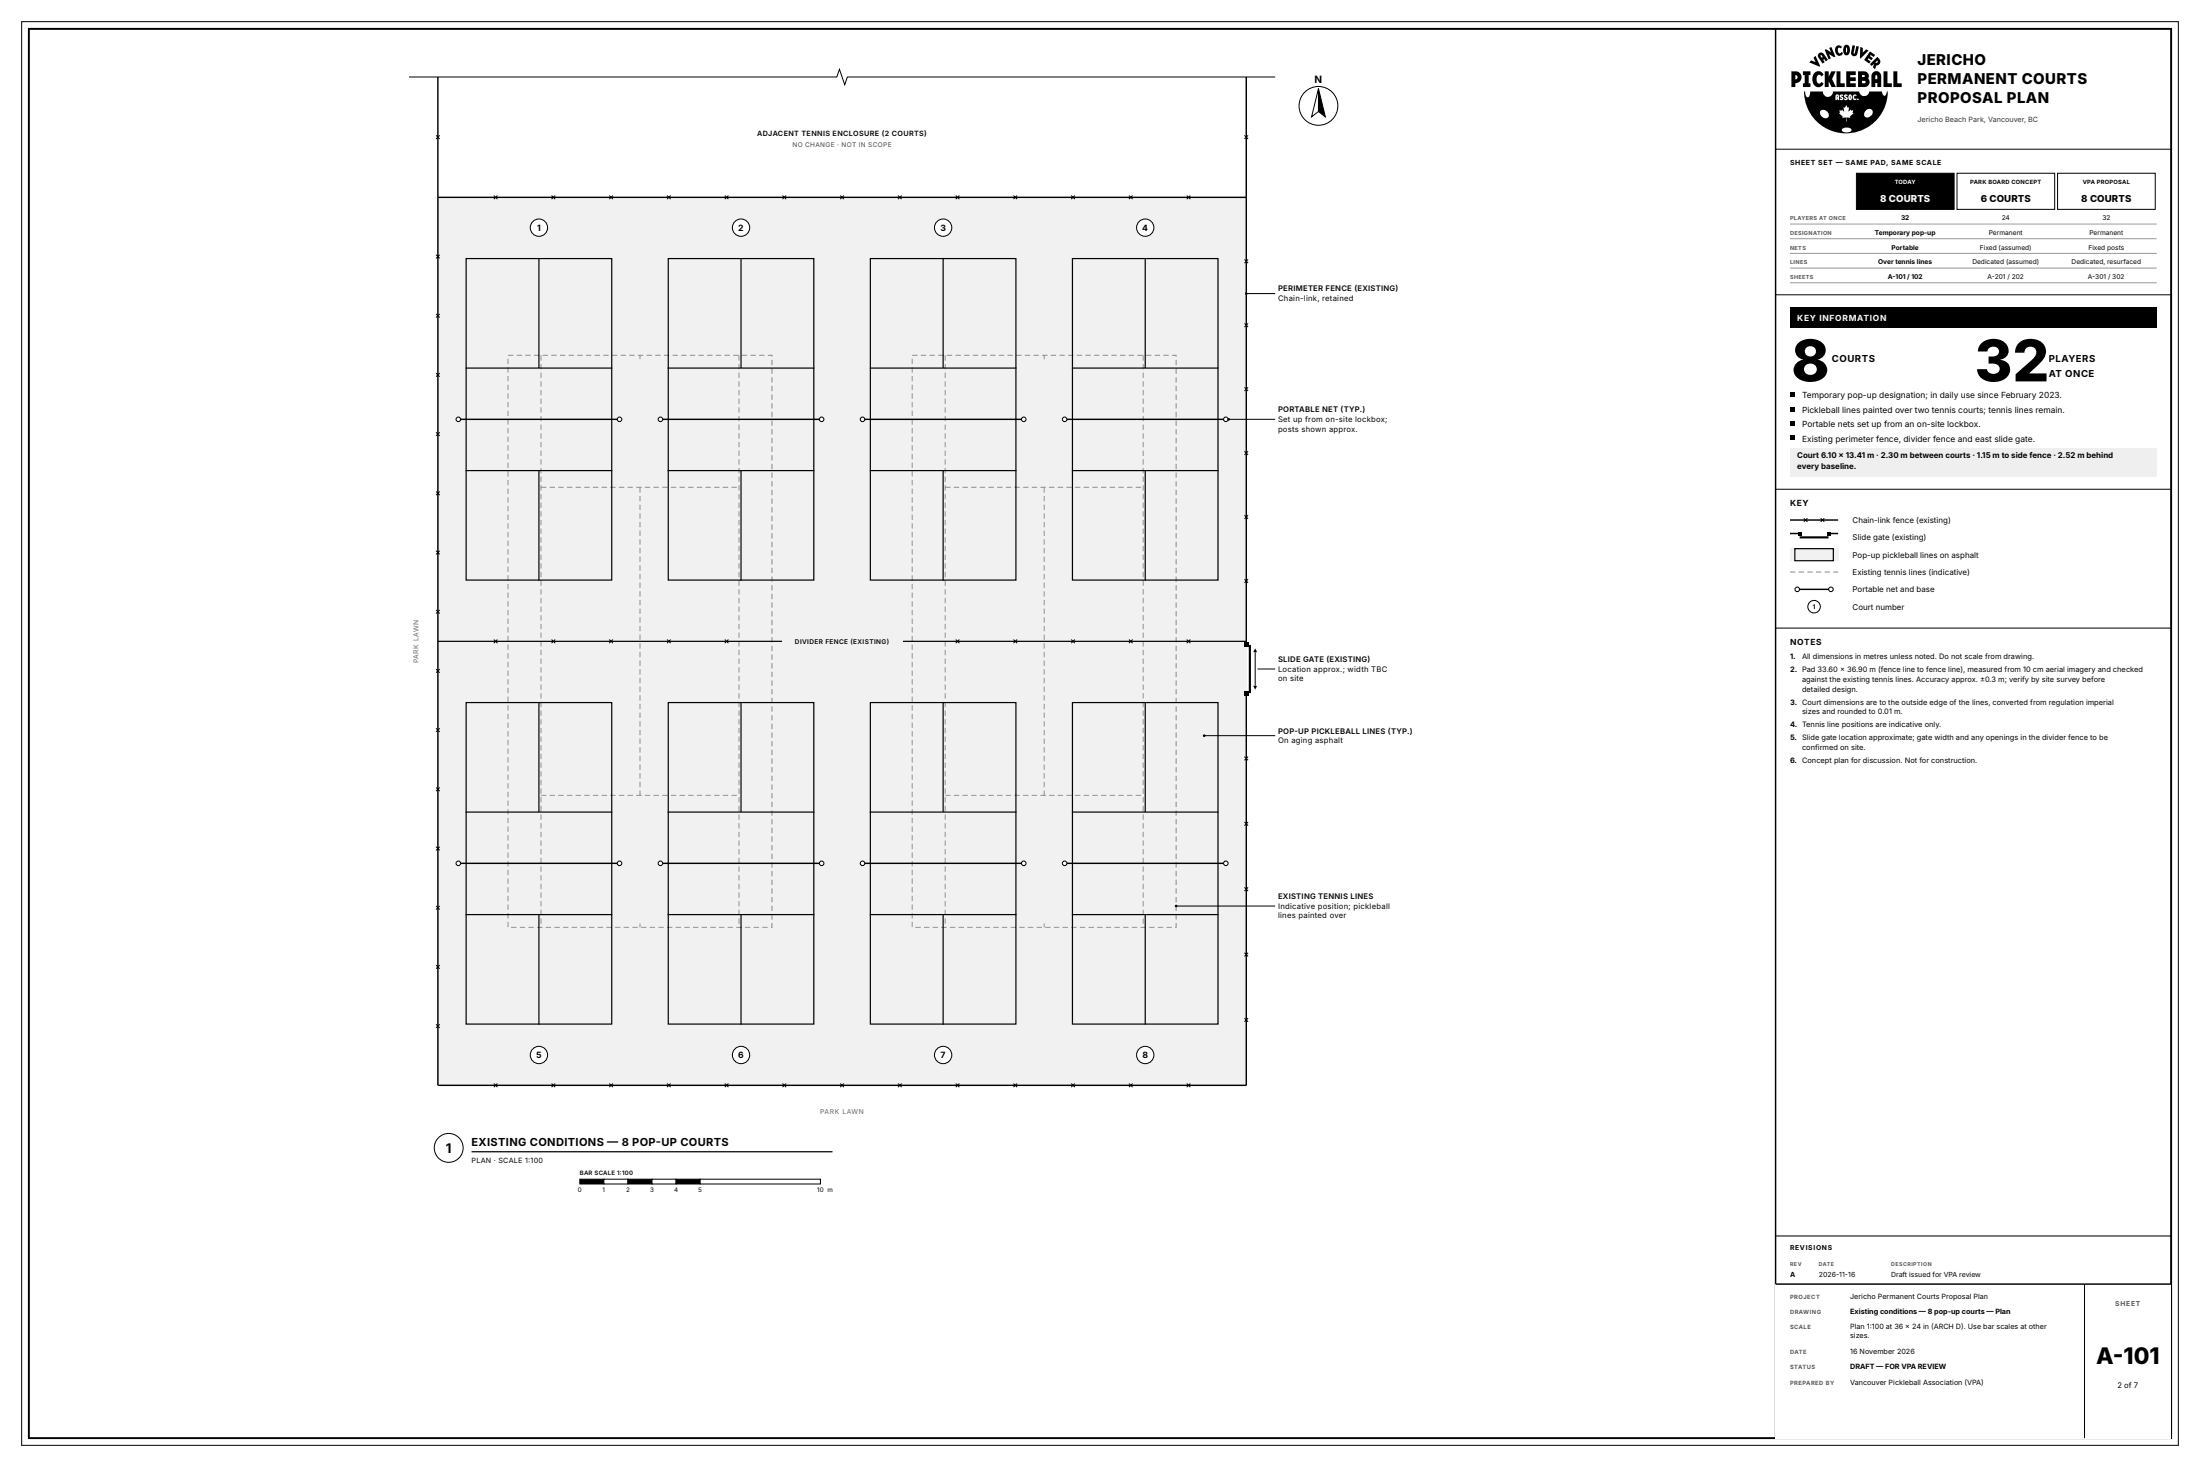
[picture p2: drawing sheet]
<svg xmlns="http://www.w3.org/2000/svg" width="914mm" height="610mm" viewBox="0 0 914 610" stroke-linecap="round" stroke-linejoin="round" font-family="sans-serif">
<path d="M12 12h890.4v585.6h-890.4z" fill="none" stroke="#000" stroke-width=".8" stroke-linecap="butt"/>
<path d="M9 9h896.4v591.6h-896.4z" fill="none" stroke="#000" stroke-width=".42"/>
<path d="M182 82h336v369h-336z" fill="#f1f1f1"/>
<path d="M211.1 147.6h109.7v237.8h-109.7zM224.9 147.6v237.8M307.1 147.6v237.8M379.2 147.6h109.6v237.8h-109.6zM392.8 147.6v237.8M475.2 147.6v237.8M224.9 202.5h82.2M266 202.5v128M392.8 202.5h82.4M434 202.5v128M224.9 330.5h82.2M392.8 330.5h82.4" fill="none" stroke="#8c8c8c" stroke-width=".42" stroke-dasharray="2.2 1.4" stroke-linecap="butt"/>
<path d="M266 147.6v1.6M434 147.6v1.6M266 383.8v1.6M434 383.8v1.6" fill="none" stroke="#8c8c8c" stroke-width=".42"/>
<path d="M193.7 107.4h60.5v133.7h-60.5zM224 107.2v45.7M193.5 152.9h61M193.5 195.6h61M224 195.6v45.7" fill="none" stroke="#000" stroke-width=".5"/>
<path d="M190.5 174.3h67" fill="none" stroke="#000" stroke-width=".6"/>
<g fill="#fff" stroke="#000" stroke-width=".42">
<circle cx="190.5" cy="174.3" r=".95"/>
<circle cx="257.5" cy="174.2" r=".95"/>
</g>
<path d="M277.8 107.4h60.5v133.7h-60.5zM308 107.2v45.7M277.5 152.9h61M277.5 195.6h61M308 195.6v45.7" fill="none" stroke="#000" stroke-width=".5"/>
<path d="M274.5 174.3h67" fill="none" stroke="#000" stroke-width=".6"/>
<g fill="#fff" stroke="#000" stroke-width=".42">
<circle cx="274.5" cy="174.2" r=".95"/>
<circle cx="341.5" cy="174.3" r=".95"/>
</g>
<path d="M361.8 107.4h60.5v133.7h-60.5zM392 107.2v45.7M361.5 152.9h61M361.5 195.6h61M392 195.6v45.7" fill="none" stroke="#000" stroke-width=".5"/>
<path d="M358.5 174.3h67" fill="none" stroke="#000" stroke-width=".6"/>
<g fill="#fff" stroke="#000" stroke-width=".42">
<circle cx="358.5" cy="174.2" r=".95"/>
<circle cx="425.5" cy="174.2" r=".95"/>
</g>
<path d="M445.7 107.4h60.5v133.7h-60.5zM476 107.2v45.7M445.5 152.9h61M445.5 195.6h61M476 195.6v45.7" fill="none" stroke="#000" stroke-width=".5"/>
<path d="M442.5 174.3h67" fill="none" stroke="#000" stroke-width=".6"/>
<g fill="#fff" stroke="#000" stroke-width=".42">
<circle cx="442.5" cy="174.2" r=".95"/>
<circle cx="509.5" cy="174.2" r=".95"/>
</g>
<path d="M193.7 291.9h60.5v133.7h-60.5zM224 291.7v45.7M193.5 337.4h61M193.5 380.1h61M224 380.1v45.7" fill="none" stroke="#000" stroke-width=".5"/>
<path d="M190.5 358.8h67" fill="none" stroke="#000" stroke-width=".6"/>
<g fill="#fff" stroke="#000" stroke-width=".42">
<circle cx="190.5" cy="358.8" r=".95"/>
<circle cx="257.5" cy="358.7" r=".95"/>
</g>
<path d="M277.8 291.9h60.5v133.7h-60.5zM308 291.7v45.7M277.5 337.4h61M277.5 380.1h61M308 380.1v45.7" fill="none" stroke="#000" stroke-width=".5"/>
<path d="M274.5 358.8h67" fill="none" stroke="#000" stroke-width=".6"/>
<g fill="#fff" stroke="#000" stroke-width=".42">
<circle cx="274.5" cy="358.7" r=".95"/>
<circle cx="341.5" cy="358.7" r=".95"/>
</g>
<path d="M361.8 291.9h60.5v133.7h-60.5zM392 291.7v45.7M361.5 337.4h61M361.5 380.1h61M392 380.1v45.7" fill="none" stroke="#000" stroke-width=".5"/>
<path d="M358.5 358.8h67" fill="none" stroke="#000" stroke-width=".6"/>
<g fill="#fff" stroke="#000" stroke-width=".42">
<circle cx="358.5" cy="358.7" r=".95"/>
<circle cx="425.5" cy="358.7" r=".95"/>
</g>
<path d="M445.7 291.9h60.5v133.7h-60.5zM476 291.7v45.7M445.5 337.4h61M445.5 380.1h61M476 380.1v45.7" fill="none" stroke="#000" stroke-width=".5"/>
<path d="M442.5 358.8h67" fill="none" stroke="#000" stroke-width=".6"/>
<g fill="#fff" stroke="#000" stroke-width=".42">
<circle cx="442.5" cy="358.7" r=".95"/>
<circle cx="509.5" cy="358.7" r=".95"/>
</g>
<path d="M182 32v419h336v-163M518 32v236M182 82h336" fill="none" stroke="#000" stroke-width=".6"/>
<g fill="#000" stroke="#000" stroke-width=".42">
<path d="M181.3 56.3l1.4 1.4zM181.3 57.7l1.4-1.4zM517.2 56.3l1.6 1.4zM517.2 57.7l1.6-1.4zM205.3 81.3l1.4 1.4zM205.3 82.7l1.4-1.4zM229.3 81.3l1.4 1.4zM229.3 82.7l1.4-1.4zM253.3 81.3l1.4 1.4zM253.3 82.7l1.4-1.4zM277.3 81.3l1.4 1.4zM277.3 82.7l1.4-1.4z"/>
<path d="M301.3 81.3l1.4 1.4zM301.3 82.7l1.4-1.4zM325.3 81.3l1.4 1.4zM325.3 82.7l1.4-1.4zM349.2 81.3l1.6 1.4zM349.2 82.7l1.6-1.4zM373.2 81.3l1.6 1.4zM373.2 82.7l1.6-1.4zM397.2 81.3l1.6 1.4zM397.2 82.7l1.6-1.4zM421.2 81.3l1.6 1.4zM421.2 82.7l1.6-1.4z"/>
<path d="M445.2 81.3l1.6 1.4zM445.2 82.7l1.6-1.4zM469.2 81.3l1.6 1.4zM469.2 82.7l1.6-1.4zM493.2 81.3l1.6 1.4zM493.2 82.7l1.6-1.4zM181.3 105.8l1.4 1.6zM182.7 105.8l-1.4 1.6zM517.2 107.8l1.6 1.5zM517.2 109.3l1.6-1.5zM181.3 130.5l1.4 1.4zM181.3 131.9l1.4-1.4z"/>
<path d="M517.2 134.4l1.6 1.5zM517.2 135.9l1.6-1.5zM181.3 155.1l1.4 1.5zM182.7 155.1l-1.4 1.5zM181.3 179.6l1.4 1.5zM517.2 161l1.6 1.5zM517.2 162.5l1.6-1.5zM182.7 179.6l-1.4 1.5zM517.2 187.5l1.6 1.5zM517.2 189l1.6-1.5zM181.3 204.3l1.4 1.4zM181.3 205.7l1.4-1.4z"/>
<path d="M517.2 214.1l1.6 1.5zM517.2 215.6l1.6-1.5zM181.3 228.8l1.4 1.6zM182.7 228.8l-1.4 1.6zM181.3 253.5l1.4 1.4zM181.3 254.9l1.4-1.4zM517.2 240.7l1.6 1.5zM517.2 242.2l1.6-1.5zM181.3 278l1.4 1.6zM182.7 278l-1.4 1.6zM205.3 265.8l1.4 1.4zM206.7 265.8l-1.4 1.4z"/>
<path d="M229.3 265.8l1.4 1.4zM229.3 267.2l1.4-1.4zM253.3 265.8l1.4 1.4zM253.3 267.2l1.4-1.4zM277.3 265.8l1.4 1.4zM277.3 267.2l1.4-1.4zM301.3 265.8l1.4 1.4zM301.3 267.2l1.4-1.4zM325.3 265.8l1.4 1.4zM325.3 267.2l1.4-1.4zM349.2 265.8l1.6 1.4zM349.2 267.2l1.6-1.4z"/>
<path d="M373.2 265.8l1.6 1.4zM373.2 267.2l1.6-1.4zM397.2 265.8l1.6 1.4zM397.2 267.2l1.6-1.4zM421.2 265.8l1.6 1.4zM421.2 267.2l1.6-1.4zM445.2 265.8l1.6 1.4zM445.2 267.2l1.6-1.4zM469.2 265.8l1.6 1.4zM469.2 267.2l1.6-1.4zM493.2 265.8l1.6 1.4zM493.2 267.2l1.6-1.4z"/>
<path d="M181.3 302.7l1.4 1.4zM181.3 304.1l1.4-1.4zM517.2 314.4l1.6 1.5zM517.2 315.9l1.6-1.5zM181.3 327.2l1.4 1.6zM182.7 327.2l-1.4 1.6zM181.3 351.9l1.4 1.4zM181.3 353.3l1.4-1.4zM517.2 341.6l1.6 1.5zM517.2 343.1l1.6-1.5zM181.3 376.4l1.4 1.6zM182.7 376.4l-1.4 1.6z"/>
<path d="M517.2 368.8l1.6 1.4zM517.2 370.2l1.6-1.4zM517.2 395.9l1.6 1.5zM517.2 397.4l1.6-1.5zM181.3 401.1l1.4 1.4zM181.3 402.5l1.4-1.4zM181.3 425.6l1.4 1.6zM182.7 425.6l-1.4 1.6zM517.2 423.1l1.6 1.5zM517.2 424.6l1.6-1.5zM205.3 450.3l1.4 1.4zM205.3 451.7l1.4-1.4z"/>
<path d="M229.3 450.3l1.4 1.4zM229.3 451.7l1.4-1.4zM253.3 450.3l1.4 1.4zM253.3 451.7l1.4-1.4zM277.3 450.3l1.4 1.4zM277.3 451.7l1.4-1.4zM301.3 450.3l1.4 1.4zM301.3 451.7l1.4-1.4zM325.3 450.3l1.4 1.4zM325.3 451.7l1.4-1.4zM349.2 450.3l1.6 1.4zM349.2 451.7l1.6-1.4z"/>
<path d="M373.2 450.3l1.6 1.4zM373.2 451.7l1.6-1.4zM397.2 450.3l1.6 1.4zM397.2 451.7l1.6-1.4zM421.2 450.3l1.6 1.4zM421.2 451.7l1.6-1.4zM445.2 450.3l1.6 1.4zM445.2 451.7l1.6-1.4zM469.2 450.3l1.6 1.4zM469.2 451.7l1.6-1.4zM493.2 450.3l1.6 1.4zM493.2 451.7l1.6-1.4z"/>
</g>
<path d="M182 266.5h336" fill="none" stroke="#000" stroke-width=".5"/>
<path d="M517.1 267.1h1.8v1.8h-1.8zM521.7 269.4l.8 1.6h-1.6zM517.1 287.1h1.8v1.8h-1.8zM520.9 285h1.6l-.8 1.6z" fill="#000"/>
<path d="M519.5 268v20" fill="none" stroke="#000" stroke-width=".9" stroke-linecap="butt"/>
<path d="M170 32h177.8l1.1-3.2 2.2 6.4 1.1-3.2h177.8M521.7 271v14" fill="none" stroke="#000" stroke-width=".42"/>
<g fill="#fff" stroke="#000" stroke-width=".42">
<circle cx="224" cy="94.6" r="3.6"/>
<circle cx="308" cy="94.6" r="3.6"/>
<circle cx="392" cy="94.6" r="3.6"/>
<circle cx="476" cy="94.6" r="3.6"/>
<circle cx="224" cy="438.4" r="3.6"/>
<circle cx="308" cy="438.4" r="3.6"/>
<circle cx="392" cy="438.4" r="3.6"/>
<circle cx="476" cy="438.4" r="3.6"/>
</g>
<path d="M325 264.1h50v4.8h-50z" fill="#f1f1f1"/>
<g fill="none" stroke="#000" stroke-width=".42">
<path d="M518 122h12M510.7 174.3h19.3M522.7 278h7.3M500.5 305.7h29.5M488.8 376.5h41.2"/>
<circle cx="548" cy="44" r="8.1"/>
</g>
<g fill="#000">
<circle cx="518" cy="122" r=".55"/>
<circle cx="510.7" cy="174.3" r=".55"/>
<circle cx="500.5" cy="305.7" r=".55"/>
<circle cx="488.8" cy="376.5" r=".55"/>
</g>
<path d="M548 36.9l2.9 11.6-2.9-2.2z" fill="#000" stroke="#000" stroke-width=".42"/>
<g fill="#fff" stroke="#000" stroke-width=".42">
<path d="M548 36.9v9.4l-2.9 2.2z"/>
<circle cx="186.5" cy="477" r="6"/>
</g>
<path d="M196 478.6h150" fill="none" stroke="#000" stroke-width=".5"/>
<path d="M241 490h10v2h-10z" fill="#000" stroke="#000" stroke-width=".42"/>
<path d="M251 490h10v2h-10z" fill="#fff" stroke="#000" stroke-width=".42"/>
<path d="M261 490h10v2h-10z" fill="#000" stroke="#000" stroke-width=".42"/>
<path d="M271 490h10v2h-10z" fill="#fff" stroke="#000" stroke-width=".42"/>
<path d="M281 490h10v2h-10z" fill="#000" stroke="#000" stroke-width=".42"/>
<path d="M291 490h50v2h-50z" fill="#fff" stroke="#000" stroke-width=".42"/>
<path d="M738 12v585.6" fill="none" stroke="#000" stroke-width=".6"/>
<path d="M749.8 38h.5a1.58 1.58 0 0 0 1.4 2.3l.5-.8 .2-1.5h5.2a2.1 2.1 0 0 0 2.1 2.3 2.1 2.1 0 0 0 2.1-2.3h10.9a2.08 2.08 0 0 0 2.1 2 2.08 2.08 0 0 0 2.1-2h5.3a1.24 1.24 0 0 0 1.5 1.6l.5-1.6h.4a17.4 17.4 0 0 1-17.4 17.4 17.4 17.4 0 0 1-17.4-17.4zM765.7 53.5a1.03 1.03 0 0 0 .1 1.2 1.03 1.03 0 0 0 1.2 .3h.7a1.22 1.22 0 0 0 1.3-.2 1.22 1.22 0 0 0 .3-1.3 3.5 3.5 0 0 0-3.6 0zM764.5 45.8v.1a.74 .74 0 0 1-.1 1.2l.3 .3a1.24 1.24 0 0 1 1.1 1.6l1.5-.1v1.6h.2v-1.7l1.5 .1-.1-.5 1.5-1.3-.4-.2 .3-1.1-.8 .2-.3-.5-.9 .8 .3-1.8-.6 .2-.6-1a.79 .79 0 0 1-.3 .8 .79 .79 0 0 1-.9 0l.3 1.8-.9-.8-.2 .5zM756.7 46a2.04 2.04 0 0 0 .6 2.8 2.04 2.04 0 0 0 2.8-.5 2.25 2.25 0 0 0-1-2.2 2.25 2.25 0 0 0-2.4-.1zM775.5 45.9a1.62 1.62 0 0 0-.3 2.6 1.62 1.62 0 0 0 2.6-.5 1.58 1.58 0 0 0 .1-2.5 1.58 1.58 0 0 0-2.4 .4zM764.8 39.5a1.01 1.01 0 0 0 .8 1.4l-.9-.1a.77 .77 0 0 0 .8 .8 .77 .77 0 0 0 .8-.8 .77 .77 0 0 0-.9-.7l-.1-.3 .7 .1a.63 .63 0 0 0-.4-.8 .63 .63 0 0 0-.8 .4zM766.6 39.5a1.08 1.08 0 0 0 .8 1.4h-.8a.69 .69 0 0 0 .5 .9 .69 .69 0 0 0 .8-.6 1.11 1.11 0 0 0-.9-1.3h.8a.64 .64 0 0 0-.4-.8 .64 .64 0 0 0-.8 .4zM768.7 39.3a1.21 1.21 0 0 0-.6 1.4 1.21 1.21 0 0 0 1.2 .9 1.23 1.23 0 0 0 .5-1.4 1.23 1.23 0 0 0-1.1-.9zM770.4 39.4a1.16 1.16 0 0 0-.4 1.5 1.16 1.16 0 0 0 1.4 .6l.3-.4-.3-.2-.2 .2a.68 .68 0 0 1-.6-.7 .68 .68 0 0 1 .5-.6l.3 .2 .3-.3-.5-.4zM771.9 41.3a.35 .35 0 0 0 .7 0 .35 .35 0 0 0-.7 0zM763.1 39.4l-.2 2.2h.6v-.6h.3v.6h.6v-.9a.92 .92 0 0 0-.2-1.1 .92 .92 0 0 0-1.1-.2zM768.9 39.9l.1 1.1zM763.5 39.9h.3v.5h-.3zM754.2 30.2a2.26 2.26 0 0 1 3.7 .8l-.8 .8a1.11 1.11 0 0 0-1.3-.7 1.11 1.11 0 0 0-.8 1.4 1.56 1.56 0 0 0 1.4 2.2l.7-.6a.95 .95 0 0 1 .7 1 .95 .95 0 0 1-.9 .9 2.64 2.64 0 0 1-2.8-.4 2.64 2.64 0 0 1-.8-2.7l.2-1.5zM744.6 29.6l2.2 .1a2.46 2.46 0 0 1 2 2.7 2.46 2.46 0 0 1-2.6 2.1v1.7h-1.6zM749.4 29.6h3.1v1.6h-.7v3.4h.7v1.6h-3.1v-1.6h.7v-3.4h-.7zM758.4 29.6h1.7v2.3l1.1-2.3h1.8l-1 2.1a1.91 1.91 0 0 0 .3 2.8l.8 1.7h-1.8l-1.2-2.4v2.4h-1.7zM763.3 29.6h1.7v5h1.7v1.6h-3.4zM767.4 29.6h3.9v1.6h-2.3v.9h2.3v1.6h-2.3v.9h2.3v1.6h-3.9zM772.3 29.6h1.4a2.18 2.18 0 0 1 2.4 .5 2.18 2.18 0 0 1 .5 2.4 2.33 2.33 0 0 1 0 2.9 2.33 2.33 0 0 1-2.8 .8h-1.5zM778.4 30.2a2.04 2.04 0 0 1 2.1-.5 2.04 2.04 0 0 1 1.4 1.7v4.8h-1.6v-1.7h-.9v1.7h-1.6v-5zM782.9 29.6h1.6v5h1.8v1.6h-3.4zM786.9 29.6h1.7v5h1.8v1.6h-3.5zM773.9 33.6v1h1a.51 .51 0 0 0 .5-.5 .51 .51 0 0 0-.5-.5zM746.2 31.2v1.8a.88 .88 0 0 0 1-.9 .88 .88 0 0 0-1-.9zM779.7 31.3l-.3 1.6h.9l-.1-1.5zM773.9 31.2v.8h.8a.41 .41 0 0 0 .4-.4 .41 .41 0 0 0-.4-.4zM777.3 26.5l2.8-2.7a1.71 1.71 0 0 1 1.4 1.8 1.71 1.71 0 0 1-1.6 1.6l-.5 1.4a1.03 1.03 0 0 1-.8-.7 1.03 1.03 0 0 1 .2-1.1l-.9 .6zM754.6 23.2l1.9 4.2-.2 .3-4.3-1.8 .8-.8 1.8 .7-.8-1.8zM756.1 22.1l.8-.3a6.3 6.3 0 0 1 2.8 3.1 .78 .78 0 0 1-.9 .4 .78 .78 0 0 1-.6-.7l-.4 .3 .6 .9-.9 .6-.5-.8a3.1 3.1 0 0 1-1.2-3.2zM777.2 21.4l2.1 1.5-.5 .8-1.3-.8-.3 .4a1.04 1.04 0 0 1 1.1 1.1l-.5 .6-1.2-.8-.1 .2a1.11 1.11 0 0 0 1 1.2l-.6 .8-2.1-1.5zM779.9 25.6l-.4 .4a.49 .49 0 0 0 .7 0 .49 .49 0 0 0 0-.7zM758.5 20.7l.5-.2 2 1.2-.7-1.8 .9-.4 1.5 4.1a2.58 2.58 0 0 1-2.4-1l.6 1.7-.8 .4zM773.2 19.5l1.1 .4-.1 2 1.4-1.4 1.1 .5-3.4 3.3-.2-.2zM756.7 23l.5 1 .4-.3-.5-.7zM770 18.8l1 .2-.5 3.3a3.5 3.5 0 0 0 1-2.9l.1-.3 1 .2-.2 1a3.2 3.2 0 0 1-1.3 3 1.45 1.45 0 0 1-1.6-.5 1.45 1.45 0 0 1 0-1.7zM763.3 19.2a1.53 1.53 0 0 1 2.3 .4l-.5 .5-.4-.3a1.2 1.2 0 0 0-1 1.2 1.2 1.2 0 0 0 1 1.2l.9-.5a.95 .95 0 0 1 .1 1.2 .95 .95 0 0 1-1.2 .3 2.5 2.5 0 0 1-1.2-4zM766.6 19a1.58 1.58 0 0 1 1.9 .1 1.58 1.58 0 0 1 .4 1.9 1.44 1.44 0 0 1-.5 1.7 1.44 1.44 0 0 1-1.9-.2 3.5 3.5 0 0 1 .1-3.5zM767.5 19.7l-.2 2a1.22 1.22 0 0 0 .2-2z" fill-rule="evenodd" fill="#000"/>
<path d="M738 62h164.4" fill="none" stroke="#000" stroke-width=".42"/>
<path d="M771.6 72h40.6v15h-40.6z" fill="#000" stroke="#000" stroke-width=".42"/>
<g fill="#fff" stroke="#000" stroke-width=".42">
<path d="M813.4 72h40.6v15h-40.6z"/>
<path d="M855.2 72h40.6v15h-40.6z"/>
</g>
<path d="M744 93.1h152.4M744 99.2h152.4M744 105.3h152.4M744 111.4h152.4M744 117.5h152.4" fill="none" stroke="#999" stroke-width=".42"/>
<path d="M738 122.5h164.4" fill="none" stroke="#000" stroke-width=".42"/>
<path d="M744 127.5h152.4v8.5h-152.4zM744.3 163.1h1.8v1.8h-1.8zM744.3 169.1h1.8v1.8h-1.8zM744.3 175.1h1.8v1.8h-1.8zM744.3 181.1h1.8v1.8h-1.8z" fill="#000"/>
<path d="M744 186.1h152.4v12h-152.4z" fill="#efefef"/>
<path d="M738 203.3h164.4" fill="none" stroke="#000" stroke-width=".42"/>
<path d="M744 216.1h20M744 221.7h4M760 221.7h4" fill="none" stroke="#000" stroke-width=".6"/>
<path d="M749.8 215.4l1.4 1.4zM751.2 215.4l-1.4 1.4zM756.7 215.4l1.6 1.4zM756.7 216.8l1.6-1.4z" fill="#000" stroke="#000" stroke-width=".42"/>
<path d="M747.3 221h1.4v1.4h-1.4zM759.3 221h1.4v1.4h-1.4z" fill="#000"/>
<path d="M748 223.3h12" fill="none" stroke="#000" stroke-width=".9" stroke-linecap="butt"/>
<path d="M744 228h20v5h-20z" fill="#f1f1f1"/>
<path d="M746 228h16v5h-16z" fill="none" stroke="#000" stroke-width=".5"/>
<path d="M744 237.7h20" fill="none" stroke="#8c8c8c" stroke-width=".42" stroke-dasharray="2.2 1.4" stroke-linecap="butt"/>
<path d="M747 244.9h14" fill="none" stroke="#000" stroke-width=".6"/>
<g fill="#fff" stroke="#000" stroke-width=".42">
<circle cx="747" cy="244.9" r=".95"/>
<circle cx="761" cy="244.9" r=".95"/>
<circle cx="754" cy="252.1" r="2.6"/>
</g>
<path d="M738 261h164.4" fill="none" stroke="#000" stroke-width=".42"/>
<path d="M738 533.6h164.4v64h-164.4z" fill="#fff"/>
<path d="M738 533.6h164.4" fill="none" stroke="#000" stroke-width=".6"/>
<path d="M738 513.6h164.4M866.4 533.6v64" fill="none" stroke="#000" stroke-width=".42"/>
<g font-size="24">
<text x="744.5" y="158.5">8</text>
<text x="820.7" y="158.5">32</text>
</g>
<text font-size="9.5" x="871.2" y="566.6">A-101</text>
<g font-size="6.2">
<text x="797" y="27">JERICHO</text>
<text x="797" y="35">PERMANENT COURTS</text>
<text x="797" y="43">PROPOSAL PLAN</text>
</g>
<text font-size="5.5" x="185.3" y="479">1</text>
<text font-size="4.6" x="196" y="476.4">EXISTING CONDITIONS — 8 POP-UP COURTS</text>
<text font-size="4.2" x="546.4" y="34.6">N</text>
<text font-size="4" fill="#fff" x="781.5" y="84">8 COURTS</text>
<g font-size="4">
<text x="823.3" y="84">6 COURTS</text>
<text x="865.1" y="84">8 COURTS</text>
<text x="761.4" y="150.5">COURTS</text>
<text x="851.6" y="150.5">PLAYERS</text>
<text x="851.6" y="156.5">AT ONCE</text>
</g>
<g font-size="3.6">
<text x="223.2" y="95.9">1</text>
<text x="306.9" y="95.9">2</text>
<text x="390.8" y="95.9">3</text>
<text x="474.8" y="95.9">4</text>
<text x="222.8" y="439.7">5</text>
<text x="306.8" y="439.7">6</text>
<text x="391" y="439.7">7</text>
<text x="474.8" y="439.7">8</text>
</g>
<text font-size="3.5" fill="#fff" x="747" y="133.4">KEY INFORMATION</text>
<g font-size="3.5">
<text x="749" y="165.5">Temporary pop-up designation; in daily use since February 2023.</text>
<text x="749" y="171.5">Pickleball lines painted over two tennis courts; tennis lines remain.</text>
<text x="749" y="177.5">Portable nets set up from an on-site lockbox.</text>
<text x="749" y="183.5">Existing perimeter fence, divider fence and east slide gate.</text>
<text x="744" y="210.3">KEY</text>
<text x="744" y="268">NOTES</text>
</g>
<g font-size="3.3">
<text x="747" y="190.5">Court 6.10 × 13.41 m · 2.30 m between courts · 1.15 m to side fence · 2.52 m behind</text>
<text x="747" y="194.9">every baseline.</text>
<text x="770" y="217.3">Chain-link fence (existing)</text>
<text x="770" y="224.5">Slide gate (existing)</text>
<text x="770" y="231.7">Pop-up pickleball lines on asphalt</text>
<text x="770" y="238.9">Existing tennis lines (indicative)</text>
<text x="770" y="246.1">Portable net and base</text>
<text x="770" y="253.3">Court number</text>
</g>
<g font-size="3.2">
<text x="531.2" y="121.1">PERIMETER FENCE (EXISTING)</text>
<text x="531.2" y="125.1">Chain-link, retained</text>
<text x="531.2" y="171.4">PORTABLE NET (TYP.)</text>
<text x="531.2" y="175.4">Set up from on-site lockbox;</text>
<text x="531.2" y="179.4">posts shown approx.</text>
<text x="531.2" y="275.1">SLIDE GATE (EXISTING)</text>
<text x="531.2" y="279.1">Location approx.; width TBC</text>
<text x="531.2" y="283.1">on site</text>
<text x="531.2" y="304.8">POP-UP PICKLEBALL LINES (TYP.)</text>
<text x="531.2" y="308.8">On aging asphalt</text>
<text x="531.2" y="373.6">EXISTING TENNIS LINES</text>
<text x="531.2" y="377.6">Indicative position; pickleball</text>
<text x="531.2" y="381.6">lines painted over</text>
<text x="880.1" y="576.6">2 of 7</text>
</g>
<g font-size="3.1">
<text x="744" y="274">1.</text>
<text x="749" y="274">All dimensions in metres unless noted. Do not scale from drawing.</text>
<text x="744" y="279.3">2. Pad 33.60 × 36.90 m (fence line to fence line), measured from 10 cm aerial imagery and checked</text>
<text x="749" y="283.4">against the existing tennis lines. Accuracy approx. ±0.3 m; verify by site survey before</text>
<text x="749" y="287.4">detailed design.</text>
<text x="744" y="292.8">3. Court dimensions are to the outside edge of the lines, converted from regulation imperial</text>
<text x="749" y="296.9">sizes and rounded to 0.01 m.</text>
<text x="744" y="302.2">4. Tennis line positions are indicative only.</text>
<text x="744" y="307.5">5. Slide gate location approximate; gate width and any openings in the divider fence to be</text>
<text x="749" y="311.6">confirmed on site.</text>
<text x="744" y="316.9">6. Concept plan for discussion. Not for construction.</text>
</g>
<text font-size="3" fill="#333" x="797" y="50.5">Jericho Beach Park, Vancouver, BC</text>
<g font-size="3">
<text x="314.7" y="56.5">ADJACENT TENNIS ENCLOSURE (2 COURTS)</text>
<text x="196" y="483.2">PLAN · SCALE 1:100</text>
<text x="769" y="539.6">Jericho Permanent Courts Proposal Plan</text>
<text x="769" y="546">Existing conditions — 8 pop-up courts — Plan</text>
<text x="769" y="552.4">Plan 1:100 at 36 × 24 in (ARCH D). Use bar scales at other</text>
<text x="769" y="556.2">sizes.</text>
<text x="769" y="562.6">16 November 2026</text>
<text x="769" y="569">DRAFT — FOR VPA REVIEW</text>
<text x="769" y="575.4">Vancouver Pickleball Association (VPA)</text>
</g>
<g font-size="2.9">
<text x="744" y="68.5">SHEET SET — SAME PAD, SAME SCALE</text>
<text x="744" y="530.6">A</text>
<text x="756" y="530.6">2026-11-16</text>
<text x="786" y="530.6">Draft issued for VPA review</text>
</g>
<g font-size="2.8" fill="#666">
<text x="174" y="275.6" transform="rotate(-90 174 275.6)">PARK LAWN</text>
<text x="340.9" y="463">PARK LAWN</text>
</g>
<text font-size="2.8" x="744" y="519.6">REVISIONS</text>
<text font-size="2.8" fill="#555" x="879.2" y="542.6">SHEET</text>
<text font-size="2.7" fill="#444" x="329.4" y="61">NO CHANGE · NOT IN SCOPE</text>
<g font-size="2.7">
<text x="790.1" y="91.6">32</text>
<text x="832" y="91.6">24</text>
<text x="873.8" y="91.6">32</text>
<text x="779.3" y="97.7">Temporary pop-up</text>
<text x="826.6" y="97.7">Permanent</text>
<text x="868.4" y="97.7">Permanent</text>
<text x="786.2" y="103.8">Portable</text>
<text x="822.9" y="103.8">Fixed (assumed)</text>
<text x="868.1" y="103.8">Fixed posts</text>
<text x="780.7" y="109.9">Over tennis lines</text>
<text x="819.8" y="109.9">Dedicated (assumed)</text>
<text x="861" y="109.9">Dedicated, resurfaced</text>
<text x="784.6" y="116">A-101 / 102</text>
<text x="826.1" y="116">A-201 / 202</text>
<text x="867.8" y="116">A-301 / 302</text>
<text x="330.4" y="267.5">DIVIDER FENCE (EXISTING)</text>
</g>
<g font-size="2.6">
<text x="753.4" y="253">1</text>
<text x="240.2" y="495.4">0</text>
<text x="250.5" y="495.4">1</text>
<text x="260.2" y="495.4">2</text>
<text x="270.2" y="495.4">3</text>
<text x="280.2" y="495.4">4</text>
<text x="290.2" y="495.4">5</text>
<text x="339.7" y="495.4">10 m</text>
</g>
<text font-size="2.5" x="241" y="488.4">BAR SCALE 1:100</text>
<text font-size="2.4" fill="#fff" x="787.5" y="76.6">TODAY</text>
<g font-size="2.4">
<text x="818.9" y="76.6">PARK BOARD CONCEPT</text>
<text x="865.7" y="76.6">VPA PROPOSAL</text>
</g>
<g font-size="2.4" fill="#555">
<text x="744" y="539.6">PROJECT</text>
<text x="744" y="546">DRAWING</text>
<text x="744" y="552.4">SCALE</text>
<text x="744" y="562.6">DATE</text>
<text x="744" y="569">STATUS</text>
<text x="744" y="575.4">PREPARED BY</text>
</g>
<g font-size="2.3" fill="#555">
<text x="744" y="91.6">PLAYERS AT ONCE</text>
<text x="744" y="97.7">DESIGNATION</text>
<text x="744" y="103.8">NETS</text>
<text x="744" y="109.9">LINES</text>
<text x="744" y="116">SHEETS</text>
</g>
<g font-size="2.2" fill="#555">
<text x="744" y="526.1">REV</text>
<text x="756" y="526.1">DATE</text>
<text x="786" y="526.1">DESCRIPTION</text>
</g>
</svg>
